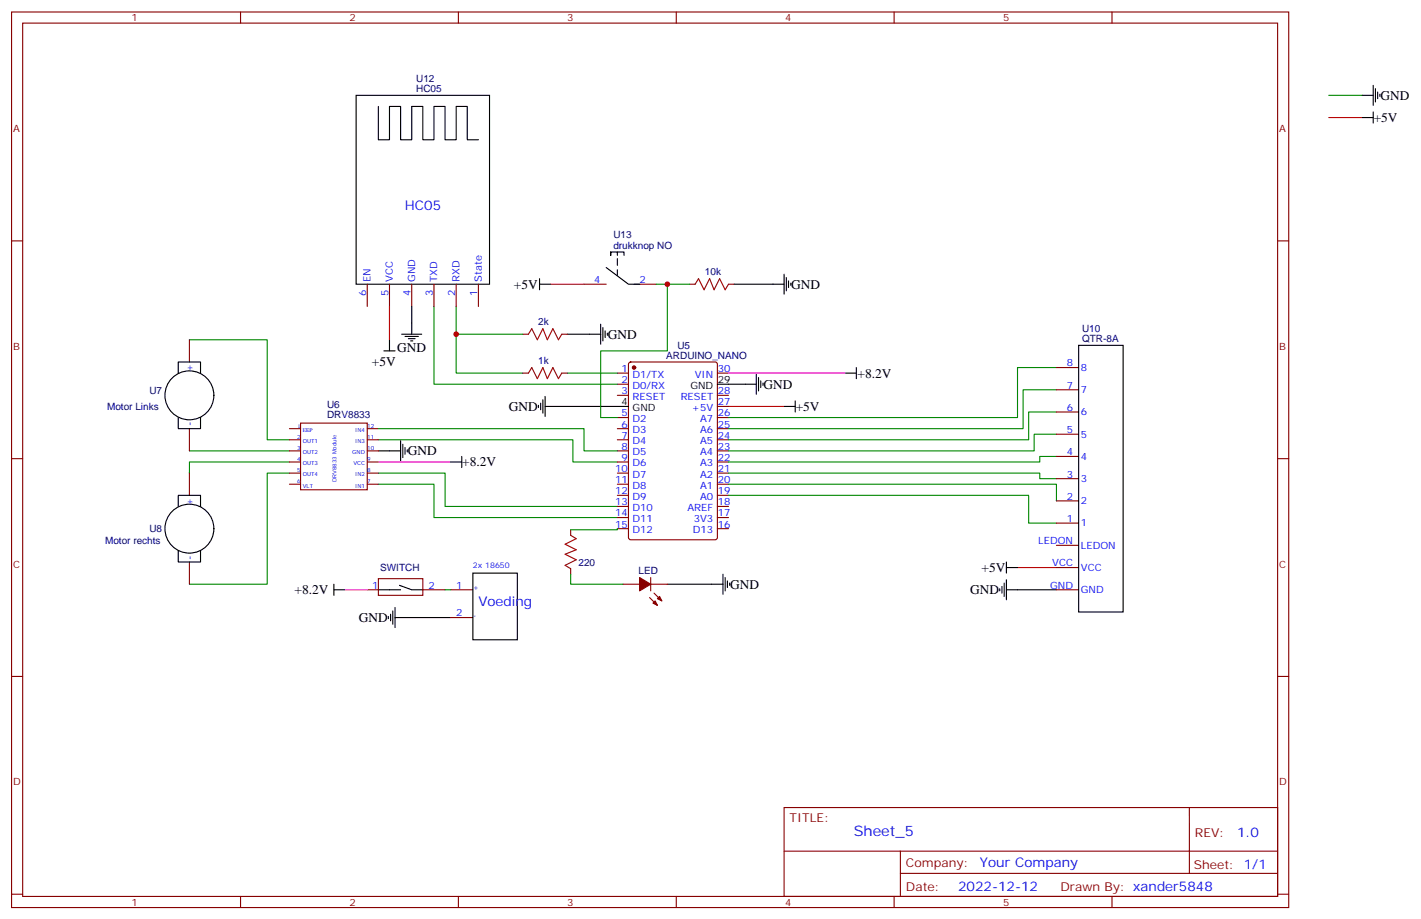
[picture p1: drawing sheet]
<svg xmlns="http://www.w3.org/2000/svg" width="451mm" height="292mm" viewBox="0 0 451 292" stroke-linecap="round" stroke-linejoin="round" font-family="sans-serif">
<g fill="none" stroke="#870000" stroke-width=".35">
<path d="M3.7 3.8h405.3v284.3h-405.3zM7.2 7.3h398.3v277.3h-398.3zM76.3 3.8v3.5M145.5 3.8v3.5M214.6 3.8v3.5M283.8 3.8v3.5M352.9 3.8v3.5M3.7 76.5h3.5M405.5 76.5h3.5M116.6 90.2v7.1M123.6 90.2v7.1M130.7 90.2v7.1"/>
<path d="M137.7 90.2v7.1M144.8 90.2v7.1M151.8 90.2v7.1M185.3 90.2h7.1M201.2 90.2h7.1M218.9 90.2h1.7M231.2 90.2h1.8M60.1 107.9v7M165.9 118.5h1.8M165.9 106.1h1.8M178.3 118.5h1.8M178.3 106.1h1.8"/>
<path d="M195.9 118.5h3.6M199.7 115.1l.5-.2h26.8l.6 .5 .1 55.3-.5 .6-27 .1-.7-.5v-55.3zM227.7 118.5h3.5M335.3 116.7h7M60.1 136.1v7.1M91.9 136.1h3.5M91.9 139.6h3.5M95.4 134.3h21.2v21.2h-21.2zM116.6 136.1h3.5M116.6 139.6h3.5M195.9 122h3.6M195.9 125.5h3.6"/>
<path d="M195.9 132.6h3.6M195.9 136.1h3.6M195.9 139.6h3.6M227.7 125.5h3.5M227.7 132.6h3.5M227.7 136.1h3.5M227.7 139.6h3.5M227.7 129h3.5M335.3 137.9h7M335.3 130.8h7M335.3 123.8h7M3.7 145.6h3.5"/>
<path d="M60.1 150.2v7.1M91.9 143.2h3.5M91.9 146.7h3.5M91.9 150.2h3.5M91.9 153.7h3.5M116.6 143.2h3.5M116.6 146.7h3.5M116.6 150.2h3.5M116.6 153.7h3.5M195.9 143.2h3.6M195.9 146.7h3.6M195.9 150.2h3.6"/>
<path d="M195.9 153.7h3.6M195.9 157.3h3.6M227.7 143.2h3.5M227.7 146.7h3.5M227.7 150.2h3.5M227.7 153.7h3.5M227.7 157.3h3.5M335.3 159h7M335.3 152h7M335.3 144.9h7M405.5 145.6h3.5M60.1 178.4v7.1"/>
<path d="M181.1 168.2v1.8M195.9 160.8h3.6M195.9 164.3h3.6M195.9 167.9h3.6M227.7 160.8h3.5M227.7 164.3h3.5M227.7 167.9h3.5M335.3 166.1h7M335.3 173.1h7M116.6 187.3h3.5M120.1 183.7h14.1v5.3h-14.1zM134.2 187.3h7.1"/>
<path d="M143 196.1h7.1M143 187.3h7.1M181.1 180.6v1.7M197.7 185.5h5.3M206.2 189.7l2.4 2.5M206.5 185.5h5.3M206.5 183.4v4.2M207.6 188.3l2.4 2.5M335.3 187.3h7M335.3 180.2h7M3.7 214.8h3.5M405.5 214.8h3.5"/>
<path d="M248.8 256.4h156.7v28.2h-156.7zM377.5 256.4v20.9M248.9 270.2h156.5M285.8 277.3h119.6M285.8 270.2v14.2M3.7 283.9h3.5M76.3 284.6v3.5M145.5 284.6v3.5M214.6 284.6v3.5M283.8 284.6v3.5M352.9 284.6v3.5M405.5 283.9h3.5"/>
</g>
<g fill="none" stroke="#000" stroke-width=".35">
<path d="M113 30.3h42.4v59.9h-42.4zM120.1 33.8v10.6h3.5v-10.6h3.5v10.6h3.6v-10.6h3.5v10.6h3.5v-10.6h3.6v10.6h3.5v-10.6h3.5v10.6h3.5M432.3 37.3h3.5M432.3 30.3h3.5M435.8 27.1v6.3M435.8 35.6v3.5M436.5 28.2v4.2M437.2 29.2v2.1M437.9 29.9v.7M130.7 97.3v8.8M171.2 90.2h3.6M171.2 88.5v3.5"/>
<path d="M192.4 84.9l7.1 5.3h3.5M193.8 80v1.1v-1.1h2.1v1.1M195.9 80h2.1v1.1M195.9 82.1v2.1M195.9 85.7v1.7M233 90.2h15.8M248.8 87.1v6.3M249.6 88.1v4.3M250.3 89.2v2.1M251 89.9v.7M56.6 118.5v-3.6h7v3.6M121.8 111.4h3.6"/>
<path d="M123.6 107.9v3.5M127.5 106.1h6.3M128.6 106.8h4.2M129.6 107.5h2.1M130.3 108.2h.7M180.1 106.1h10.5M190.6 102.9v6.4M191.3 104v4.2M192.1 105.1v2.1M192.8 105.8v.7M240 118.8v6.4M240.7 119.9v4.2"/>
<path d="M268.3 118.5h3.5M271.8 116.7v3.5M342.3 109.6h14.1v84.7h-14.1zM56.6 132.6v3.5h7v-3.5M127.1 140v6.3M170.9 128.7v.7M171.6 128v2.1M172.3 126.9v4.3M173 129h26.5M173 125.9v6.3M227.7 122h12.3M241.4 120.9v2.1"/>
<path d="M242.1 121.6v.7M248.8 129h3.6M252.4 127.3v3.5M120.1 143.2h7M127.8 141v4.3M128.6 142.1v2.1M129.3 142.8v.7M143 146.7h3.5M146.5 144.9v3.5M56.6 174.9v3.5h7v-3.5M56.6 160.8v-3.5h7v3.5M319.4 178.4v3.6"/>
<path d="M106 187.3h3.5M106 185.5v3.5M120.1 187.3h7M123.3 195.7v.7M124 195v2.1M124.7 194v4.2M125.4 196.1h17.6M125.4 192.9v6.3M126.8 185.8l3.9 1.5h3.5M150.1 182h14.1v21.1h-14.1zM211.8 185.5h17.6M229.4 182.3v6.4"/>
<path d="M230.2 183.4v4.2M230.9 184.4v2.1M231.6 185.1v.7M317.3 186.9v.7M318 186.2v2.1M318.7 185.1v4.3M319.4 187.3h15.9M319.4 180.2h3.5M319.4 184.1v6.3"/>
<circle cx="60.1" cy="125.5" r="7.8"/>
<circle cx="60.1" cy="167.9" r="7.8"/>
</g>
<path d="M231.2 118.5h37.1M120.1 146.7h22.9M109.5 187.3h7.1" fill="none" stroke="#f0f" stroke-width=".35"/>
<g fill="none" stroke="#008700" stroke-width=".35">
<path d="M421.7 30.3h10.6M137.7 97.3v24.7h58.2M144.8 97.3v21.2h21.1M208.3 90.2h10.6M211.8 90.2v21.2h-21.2v21.2h5.3M60.1 107.9h24.7v31.7h7.1M144.8 106.1h21.1M180.1 118.5h15.8M335.3 116.7h-12.4v15.9h-91.7M120.1 139.6h61.7v7.1h14.1M120.1 136.1h65.2v7.1h10.6M335.3 123.8h-10.6v12.3h-93.5"/>
<path d="M335.3 130.8h-8.8v8.8h-95.3M335.3 137.9h-7.1v5.3h-97M60.1 143.2h31.8M91.9 150.2h-7.1v35.3h-24.7M91.9 146.7h-31.8v3.5M120.1 153.7h17.6v10.6h58.2M120.1 150.2h21.2v10.6h54.6M231.2 150.2h98.8v1.8h5.3M231.2 153.7h104.1v5.3M231.2 157.3h95.3v8.8h8.8M335.3 144.9h-5.3v1.8h-98.8M195.9 167.9v.3h-14.8"/>
<path d="M141.3 187.3h1.7M181.1 182.3v3.2h16.6"/>
</g>
<path d="M421.7 37.3h10.6M123.6 97.3v10.6M174.8 90.2h10.5M231.2 129h17.6M322.9 180.2h12.4" fill="none" stroke="#f00" stroke-width=".35"/>
<g fill="#870000" stroke="#870000" stroke-width=".35">
<path d="M203 183.4l3.5 2.1-3.5 2.1z"/>
<path d="M207.2 191.5l.7-.7 .7 1.4z"/>
<path d="M208.6 190.1l.7-.7 .7 1.4z"/>
<circle cx="201.2" cy="116.7" r=".53"/>
</g>
<path d="M220.6 90.2l1.1-1.7 1.7 3.5 1.8-3.5 1.4 3.5 1.8-3.5 1.8 3.5 1-1.8M167.7 118.5l1.1-1.8 1.7 3.5 1.8-3.5 1.4 3.5 1.8-3.5 1.7 3.5 1.1-1.7M167.7 106.1l1.1-1.7 1.7 3.5 1.8-3.5 1.4 3.5 1.8-3.5 1.7 3.5 1.1-1.8M181.1 170l1.8 1-3.5 1.8 3.5 1.8-3.5 1.4 3.5 1.7-3.5 1.8 1.7 1.1" fill="none" stroke="#a10000" stroke-width=".35"/>
<g fill="#c00">
<circle cx="144.8" cy="106.1" r=".88"/>
<circle cx="211.8" cy="90.2" r=".88"/>
</g>
<text font-size="4.6" fill="#00f" x="270.9" y="265.4">Sheet_5</text>
<g font-size="4.2">
<text x="438.1" y="31.8">GND</text>
<text x="436" y="38.8">+5V</text>
<text x="163.1" y="91.8">+5V</text>
<text x="251.1" y="91.7">GND</text>
<text x="192.9" y="107.5">GND</text>
<text x="126.1" y="111.8">GND</text>
<text x="118" y="116.3">+5V</text>
<text x="272.2" y="119.9">+8.2V</text>
<text x="242.3" y="123.4">GND</text>
<text x="161.5" y="130.5">GND</text>
<text x="252.6" y="130.5">+5V</text>
<text x="129.4" y="144.6">GND</text>
<text x="146.7" y="148.1">+8.2V</text>
<text x="311.5" y="181.6">+5V</text>
<text x="93.5" y="188.7">+8.2V</text>
<text x="231.7" y="187">GND</text>
<text x="307.9" y="188.7">GND</text>
<text x="113.9" y="197.5">GND</text>
</g>
<g font-size="4.2" fill="#00f">
<text x="128.5" y="66.8">HC05</text>
<text x="151.8" y="192.5">Voeding</text>
<text x="392.6" y="265.7">1.0</text>
<text x="311" y="275.2">Your Company</text>
<text x="304.1" y="283">2022-12-12</text>
</g>
<g font-size="3.9" fill="#800">
<text x="250.6" y="261">TITLE:</text>
<text x="379.2" y="265.7">REV:</text>
<text x="287.5" y="275.2">Company:</text>
<text x="378.9" y="275.8">Sheet: 1/1</text>
<text x="287.5" y="282.9">Date:</text>
<text x="336.6" y="282.9">Drawn By: xander5848</text>
</g>
<g font-size="3.2" fill="#800">
<text x="41.8" y="6.8">1</text>
<text x="110.9" y="6.8">2</text>
<text x="180.1" y="6.8">3</text>
<text x="249.2" y="6.8">4</text>
<text x="318.3" y="6.8">5</text>
<text x="4.2" y="41.9">A</text>
<text x="406" y="41.9">A</text>
<text x="4.2" y="111.1">B</text>
<text x="406" y="111.1">B</text>
<text x="4.2" y="180.2">C</text>
<text x="406" y="180.2">C</text>
<text x="4.2" y="249.3">D</text>
<text x="406" y="249.3">D</text>
<text x="41.8" y="287.6">1</text>
<text x="110.9" y="287.6">2</text>
<text x="180.1" y="287.6">3</text>
<text x="249.2" y="287.6">4</text>
<text x="318.3" y="287.6">5</text>
</g>
<g font-size="3.2" fill="#000080">
<text x="132.1" y="29.2">HC05</text>
<text x="132.1" y="26">U12</text>
<text x="194.7" y="75.7">U13</text>
<text x="194.7" y="79">drukknop NO</text>
<text x="223.7" y="87.4">10k</text>
<text x="170.8" y="103.3">2k</text>
<text x="343.4" y="105.6">U10</text>
<text x="211.5" y="113.8">ARDUINO_NANO</text>
<text x="215" y="110.9">U5</text>
<text x="343.4" y="108.6">QTR-8A</text>
<text x="170.8" y="115.6">1k</text>
<text x="47.4" y="125">U7</text>
<text x="34" y="130.3">Motor Links</text>
<text x="103.8" y="129.5">U6</text>
<text x="103.8" y="132.7">DRV8833</text>
<text x="33.3" y="172.6">Motor rechts</text>
<text x="47.4" y="169.1">U8</text>
<text x="183.6" y="179.6">220</text>
<text x="120.6" y="181.4">SWITCH</text>
<text x="202.6" y="182.3">LED</text>
</g>
<g font-size="3.2" fill="#00f">
<text x="117.6" y="89.5" transform="rotate(-90 117.6 89.5)">EN</text>
<text x="124.7" y="89.5" transform="rotate(-90 124.7 89.5)">VCC</text>
<text x="131.7" y="89.5" transform="rotate(-90 131.7 89.5)">GND</text>
<text x="138.8" y="89.5" transform="rotate(-90 138.8 89.5)">TXD</text>
<text x="145.8" y="89.5" transform="rotate(-90 145.8 89.5)">RXD</text>
<text x="152.9" y="89.5" transform="rotate(-90 152.9 89.5)">State</text>
<text x="188.6" y="89.9">4</text>
<text x="203" y="89.9">2</text>
<text x="116.2" y="94" transform="rotate(-90 116.2 94)">6</text>
<text x="123.3" y="94" transform="rotate(-90 123.3 94)">5</text>
<text x="130.3" y="94" transform="rotate(-90 130.3 94)">4</text>
<text x="137.4" y="94" transform="rotate(-90 137.4 94)">3</text>
<text x="144.4" y="94" transform="rotate(-90 144.4 94)">2</text>
<text x="151.5" y="94" transform="rotate(-90 151.5 94)">1</text>
<text x="61.2" y="118.2" transform="rotate(-90 61.2 118.2)">+</text>
<text x="197.3" y="118.1">1</text>
<text x="200.8" y="119.9">D1/TX</text>
<text x="220.5" y="119.9">VIN</text>
<text x="227.9" y="118.1">30</text>
<text x="338.6" y="116.3">8</text>
<text x="343" y="117.8">8</text>
<text x="197.3" y="121.6">2</text>
<text x="197.3" y="125.2">3</text>
<text x="200.8" y="123.4">D0/RX</text>
<text x="227.9" y="125.2">28</text>
<text x="338.6" y="123.4">7</text>
<text x="343" y="124.8">7</text>
<text x="200.8" y="126.9">RESET</text>
<text x="216" y="126.9">RESET</text>
<text x="219.6" y="130.5">+5V</text>
<text x="227.9" y="128.7">27</text>
<text x="338.6" y="130.5">6</text>
<text x="343" y="131.9">6</text>
<text x="61.2" y="135.4" transform="rotate(-90 61.2 135.4)">-</text>
<text x="197.3" y="132.2">5</text>
<text x="197.3" y="135.7">6</text>
<text x="200.8" y="134">D2</text>
<text x="200.8" y="137.5">D3</text>
<text x="222.2" y="137.5">A6</text>
<text x="222.2" y="134">A7</text>
<text x="227.9" y="135.7">25</text>
<text x="227.9" y="132.2">26</text>
<text x="338.6" y="137.5">5</text>
<text x="197.3" y="139.3">7</text>
<text x="197.3" y="142.8">8</text>
<text x="200.8" y="141">D4</text>
<text x="222.2" y="141">A5</text>
<text x="227.9" y="142.8">23</text>
<text x="227.9" y="139.3">24</text>
<text x="343" y="138.9">5</text>
<text x="195.3" y="149.9">10</text>
<text x="197.3" y="146.3">9</text>
<text x="200.8" y="144.6">D5</text>
<text x="200.8" y="148.1">D6</text>
<text x="222.2" y="148.1">A3</text>
<text x="222.2" y="144.6">A4</text>
<text x="227.9" y="149.9">21</text>
<text x="227.9" y="146.3">22</text>
<text x="338.6" y="144.6">4</text>
<text x="343" y="146">4</text>
<text x="195.3" y="153.4">11</text>
<text x="200.8" y="151.6">D7</text>
<text x="200.8" y="155.2">D8</text>
<text x="222.2" y="155.2">A1</text>
<text x="222.2" y="151.6">A2</text>
<text x="227.9" y="153.4">20</text>
<text x="338.6" y="151.6">3</text>
<text x="343" y="153">3</text>
<text x="61.2" y="160.6" transform="rotate(-90 61.2 160.6)">+</text>
<text x="195.3" y="156.9">12</text>
<text x="195.3" y="160.4">13</text>
<text x="200.8" y="158.7">D9</text>
<text x="222.2" y="158.7">A0</text>
<text x="227.9" y="160.4">18</text>
<text x="227.9" y="156.9">19</text>
<text x="338.6" y="158.7">2</text>
<text x="343" y="160.1">2</text>
<text x="195.3" y="164">14</text>
<text x="195.3" y="167.5">15</text>
<text x="200.8" y="162.2">D10</text>
<text x="200.8" y="165.7">D11</text>
<text x="218.2" y="162.2">AREF</text>
<text x="220.2" y="165.7">3V3</text>
<text x="227.9" y="167.5">16</text>
<text x="227.9" y="164">17</text>
<text x="338.6" y="165.7">1</text>
<text x="343" y="167.1">1</text>
<text x="200.8" y="169.3">D12</text>
<text x="219.9" y="169.3">D13</text>
<text x="329.5" y="172.8">LEDON</text>
<text x="61.2" y="177.7" transform="rotate(-90 61.2 177.7)">-</text>
<text x="334" y="179.8">VCC</text>
<text x="343" y="174.2">LEDON</text>
<text x="343" y="181.3">VCC</text>
<text x="118.1" y="186.9">1</text>
<text x="136" y="186.9">2</text>
<text x="144.8" y="186.9">1</text>
<text x="333.3" y="186.9">GND</text>
<text x="343" y="188.3">GND</text>
<text x="144.8" y="195.7">2</text>
</g>
<g font-size="3.2">
<text x="219.1" y="123.4">GND</text>
<text x="227.9" y="121.6">29</text>
<text x="197.3" y="128.7">4</text>
<text x="200.8" y="130.5">GND</text>
</g>
<g font-size="2.5" fill="#00f">
<text x="150.1" y="180.2">2x 18650</text>
<text x="150.1" y="187.3">+</text>
<text x="150.1" y="196.1">-</text>
</g>
<g font-size="1.8" fill="#00f">
<text x="94.5" y="135.7">1</text>
<text x="96.1" y="137.2">EEP</text>
<text x="112.7" y="137.2">IN4</text>
<text x="116.6" y="135.7">12</text>
<text x="94.3" y="139.3">2</text>
<text x="94.3" y="142.8">3</text>
<text x="96.1" y="140.7">OUT1</text>
<text x="112.7" y="140.7">IN3</text>
<text x="116.6" y="142.8">10</text>
<text x="116.6" y="139.3">11</text>
<text x="94.3" y="146.3">4</text>
<text x="94.3" y="149.9">5</text>
<text x="96.1" y="144.2">OUT2</text>
<text x="96.1" y="147.7">OUT3</text>
<text x="111.8" y="144.2">GND</text>
<text x="112.2" y="147.7">VCC</text>
<text x="116.6" y="149.9">8</text>
<text x="116.6" y="146.3">9</text>
<text x="94.3" y="153.4">6</text>
<text x="96.1" y="151.3">OUT4</text>
<text x="96.1" y="154.8">VLT</text>
<text x="106.8" y="153.2" transform="rotate(-90 106.8 153.2)">DRV8833 Module</text>
<text x="112.7" y="154.8">IN1</text>
<text x="112.7" y="151.3">IN2</text>
<text x="116.6" y="153.4">7</text>
</g>
</svg>
